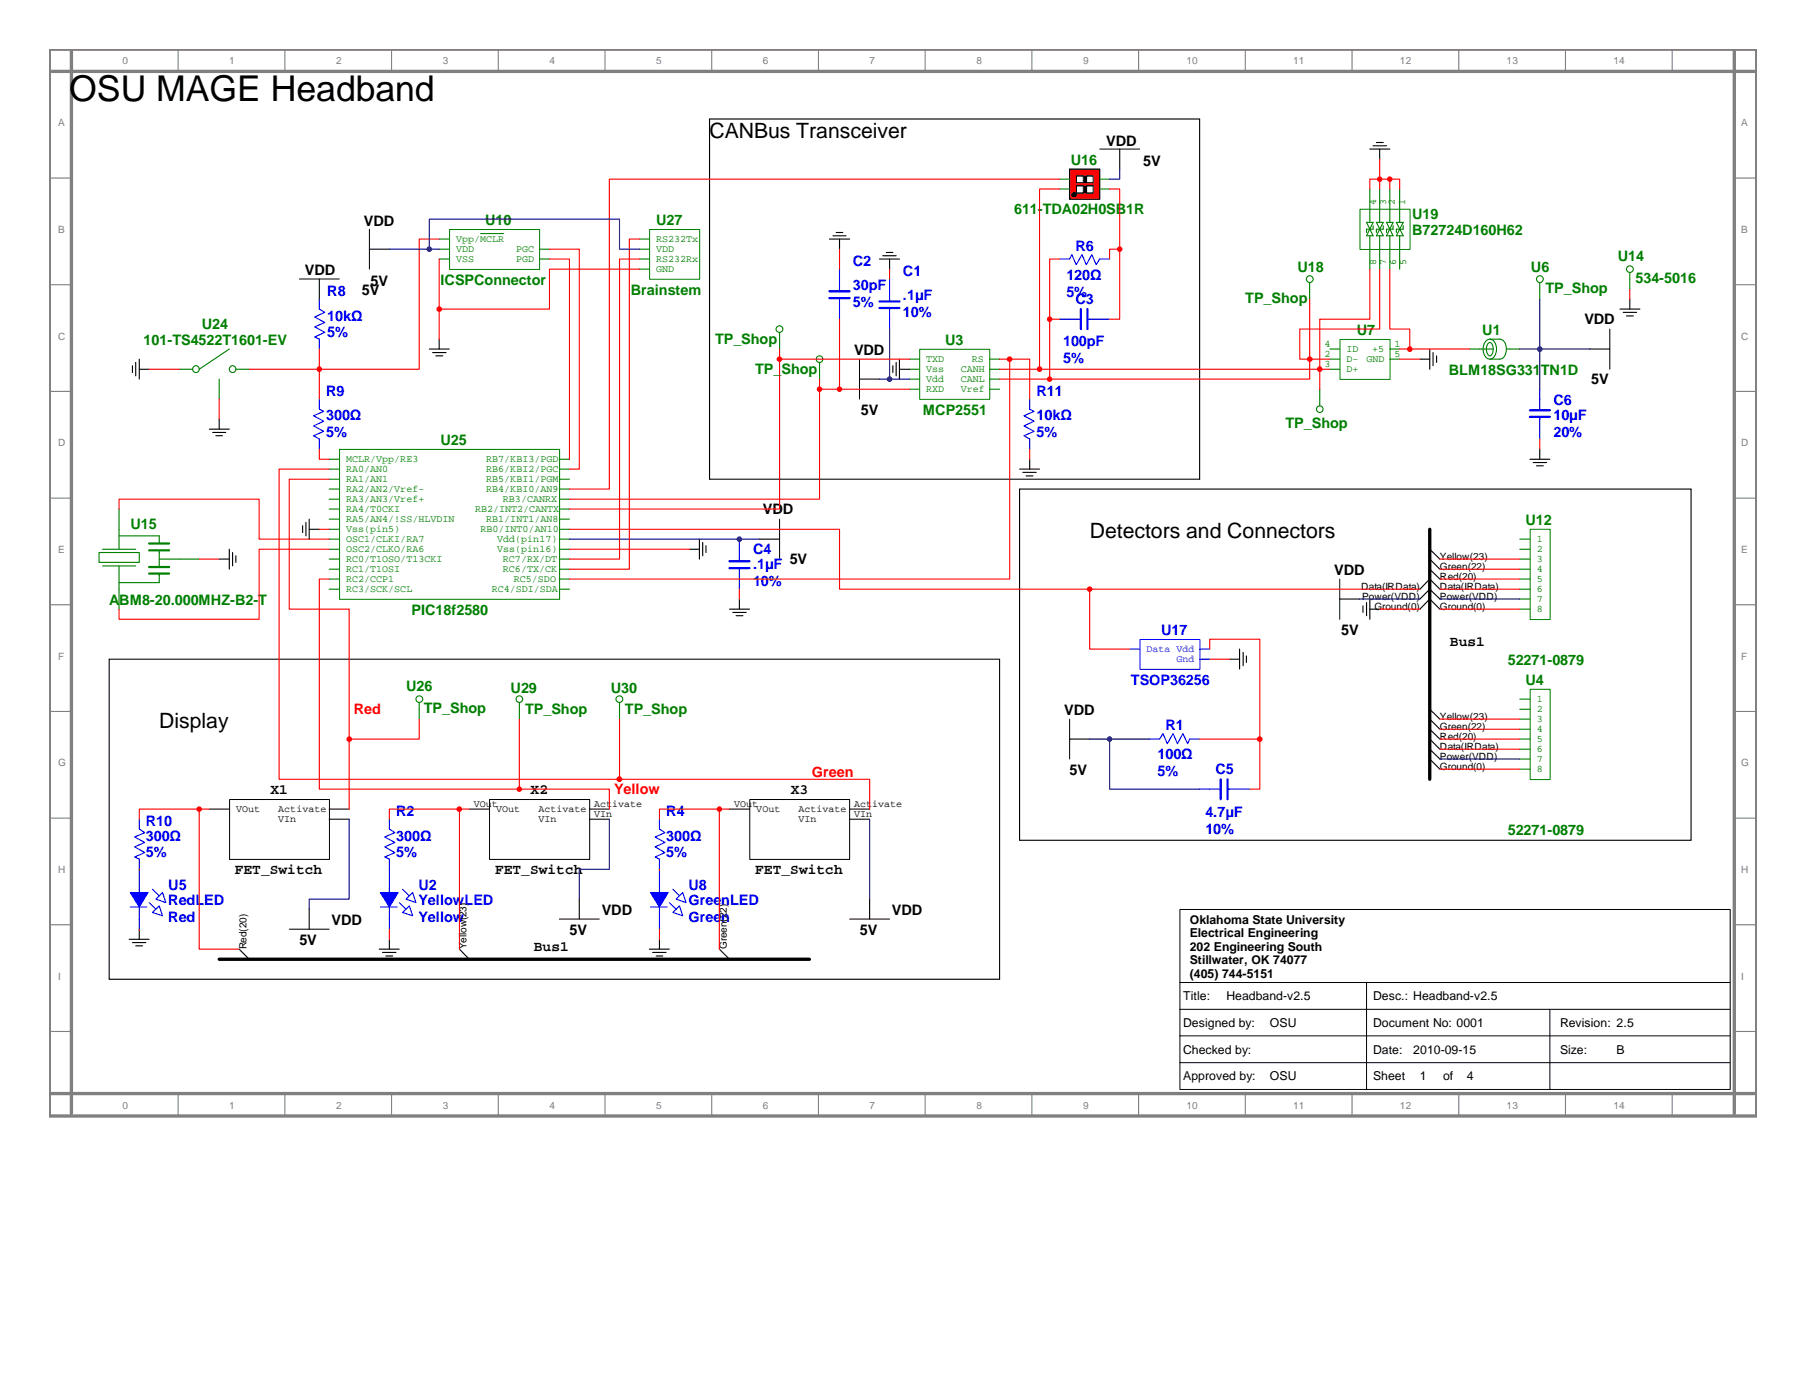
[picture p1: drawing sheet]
<svg xmlns="http://www.w3.org/2000/svg" width="279mm" height="216mm" viewBox="0 0 279 216" stroke-linecap="round" stroke-linejoin="round" font-family="sans-serif">
<path d="M7.6 7.6h264.2v165.1h-264.2zM7.6 11h263.8M11 7.6v164.7M268.3 7.6v164.7M7.6 169.2h263.8" fill="none" stroke="#808080" stroke-width=".52"/>
<g fill="none" stroke="#808080" stroke-width=".17">
<path d="M27.6 7.6v3.4M44.1 7.6v3.4M60.6 7.6v3.4M77.1 7.6v3.4M93.6 7.6v3.4M110.1 7.6v3.4M126.6 7.6v3.4M143.1 7.6v3.4M159.6 7.6v3.4M176.1 7.6v3.4M192.7 7.6v3.4M209.2 7.6v3.4"/>
<path d="M225.7 7.6v3.4M242.2 7.6v3.4M258.7 7.6v3.4M7.6 27.6h3.4M268.3 27.6h3.5M7.6 44.1h3.4M268.3 44.1h3.5M7.6 60.6h3.4M7.6 77.1h3.4M268.3 60.6h3.5M268.3 77.1h3.5M7.6 93.6h3.4"/>
<path d="M268.3 93.6h3.5M7.6 110.1h3.4M268.3 110.1h3.5M7.6 126.6h3.4M268.3 126.6h3.5M7.6 143.1h3.4M7.6 159.6h3.4M268.3 143.1h3.5M268.3 159.6h3.5M27.6 169.2v3.5M44.1 169.2v3.5M60.6 169.2v3.5"/>
<path d="M77.1 169.2v3.5M93.6 169.2v3.5M110.1 169.2v3.5M126.6 169.2v3.5M143.1 169.2v3.5M159.6 169.2v3.5M176.1 169.2v3.5M192.7 169.2v3.5M209.2 169.2v3.5M225.7 169.2v3.5M242.2 169.2v3.5M258.7 169.2v3.5"/>
</g>
<path d="M21.5 126.8v1.5l.9 .6-1.6 .6 1.6 .9-1.6 .7 1.6 .9-1.6 .6 .7 .4v1.5" fill="none" stroke="#00f" stroke-width=".17"/>
<path d="M20.2 138.1h2.7l-1.4 2.3z" fill="#00f"/>
<path d="M20.2 138.1h2.7l-1.4 2.3zM21.5 134.5v3.6M23.1 139.7l1 1M23.6 137.6l1 1M24.1 139.1l1-1 .6 1.6zM60.2 126.8v1.5l.9 .6-1.6 .6 1.6 .9-1.6 .7 1.6 .9-1.6 .6 .7 .4v1.5M20.2 140.4h2.5M21.5 140.2v3.6M23.6 141.2l1-1 .5 1.5z" fill="none" stroke="#00f" stroke-width=".17"/>
<path d="M207.3 52.5h7.8v6.2h-7.8z" fill="none" stroke="#008000" stroke-width=".15"/>
<g fill="none" stroke="#008000" stroke-width=".17">
<path d="M205.7 54h1.6M205.7 55.6h1.6M205.7 57.1h1.6M215 54h1.5M215 55.6h1.5M238.2 43.7v2.6M252.1 42.2v2.5M18.4 78.8v6.2M15.3 85.5h6.2v1.5h-6.2zM15.9 87.6h5.1M15.9 85h5.1M18.4 87.6v6.7"/>
<path d="M18.4 82.9h6.2v1.2M24.6 85.2v2.4M24.6 88.8v1.4h-6.2M24.6 86.5h6.2"/>
<circle cx="238.2" cy="43.2" r=".53"/>
<circle cx="252.2" cy="41.7" r=".52"/>
</g>
<path d="M23.1 85.2h3.1M23.1 84.1h3.1M23.1 88.8h3.1M23.1 87.8h3.1" fill="none" stroke="#008000" stroke-width=".34"/>
<path d="M21.5 134.5h.1" fill="none" stroke="#f00" stroke-width=".17"/>
<path d="M35.5 123.7h15.5v9.3h-15.5z" fill="none" stroke="#000" stroke-width=".15"/>
<path d="M32.4 125.2h3.1M50.9 125.2h3.1M50.9 126.8h3.1" fill="none" stroke="#000" stroke-width=".17"/>
<path d="M58.8 138.1h2.8l-1.4 2.3z" fill="#00f"/>
<path d="M58.8 138.1h2.8l-1.4 2.3zM60.2 134.5v3.6M61.8 139.7l1 1M62.3 137.6l1 1M62.8 139.1l1-1 .5 1.6zM102 126.8v1.5l.9 .6-1.6 .6 1.6 .9-1.6 .7 1.6 .9-1.6 .6 .7 .4v1.5M58.8 140.4h2.6M60.2 140.2v3.6M62.3 141.2l1-1 .5 1.5z" fill="none" stroke="#00f" stroke-width=".17"/>
<path d="M75.7 123.7h15.5v9.3h-15.5z" fill="none" stroke="#000" stroke-width=".15"/>
<path d="M72.6 125.2h3.1M91.2 125.2h3.1M91.2 126.8h3.1" fill="none" stroke="#000" stroke-width=".17"/>
<path d="M100.6 138.1h2.8l-1.4 2.3z" fill="#00f"/>
<path d="M100.6 138.1h2.8l-1.4 2.3zM102 134.5v3.6M103.5 139.7l1.1 1M104.1 137.6l1 1M104.6 139.1l1-1 .5 1.6zM100.6 140.4h2.6M102 140.2v3.6M104.1 141.2l1-1 .5 1.5z" fill="none" stroke="#00f" stroke-width=".17"/>
<path d="M57.1 35.5v6.2M249 50.9v6.2M207.3 89.6v6.2M116 123.7h15.4v9.3h-15.4z" fill="none" stroke="#000" stroke-width=".15"/>
<g fill="none" stroke="#000" stroke-width=".17">
<path d="M57.1 38.6h3.1M66.4 54h3.1M66.9 54.6h2.1M67.4 55.1h1.1M67.9 52.5v1.5M219.7 55.6h1.5M221.2 54v3.1M221.7 54.6v2M222.2 55.1v1M246 54h3M250.6 47.8h3.1M251.1 48.3h2.1"/>
<path d="M251.6 48.9h1.1M252.1 46.3v1.5M33.9 86.5h1.6M35.5 85v3.1M36 85.5v2.1M36.5 86v1M207.3 92.7h3.1M210.9 93.8v1M211.4 93.3v2M211.9 92.7v3.1M211.9 94.3h1.5M190.2 102h1.6"/>
<path d="M191.8 100.5v3M192.3 101v2M192.8 101.5v1M112.9 125.2h3.1M131.4 125.2h3.1M131.4 126.8h3.1M20 145.4h3.1M20.5 145.9h2.1M21 146.4h1.1M21.5 143.8v1.6M58.7 146.9h3.1M59.2 147.4h2.1"/>
<path d="M59.7 148h1M60.2 145.4v1.5M100.5 146.9h3M101 147.4h2M101.5 148h1M102 145.4v1.5"/>
</g>
<path d="M216.5 55.6h3.2M252.1 44.7v1.6M30.8 86.5h3.1M102 134.5h.1M21.5 143.8h.1M60.2 143.8v1.6M102 143.8v1.6" fill="none" stroke="#f00" stroke-width=".17"/>
<path d="M236.7 81.9h3.1v14h-3.1zM236.7 106.7h3.1v13.9h-3.1z" fill="none" stroke="#008000" stroke-width=".15"/>
<g fill="none" stroke="#008000" stroke-width=".17">
<path d="M202.6 43.7v2.6M227.4 54h3.6M229.9 52.8a.94 .94 0 0 1 1-.2 .94 .94 0 0 1 .6 .9 1.56 1.56 0 0 1-1 2.1 1.54 1.54 0 0 1-1-2.1zM230.3 53.1l.2-.1a1.31 1.31 0 0 1 0 2.1 1.3 1.3 0 0 1-.2-2zM230.5 52.5h1.5a1.52 1.52 0 0 1 1 2 1.13 1.13 0 0 1-1 1.1h-1.5M233 54h2.1M235.1 83.4h1.6M235.1 85h1.6M235.1 86.5h1.6M235.1 88.1h1.6M235.1 89.6h1.6M235.1 91.2h1.6"/>
<path d="M235.1 92.7h1.6M235.1 94.3h1.6M235.1 108.2h1.6M235.1 109.8h1.6M235.1 111.3h1.6M235.1 112.9h1.6M235.1 114.4h1.6M235.1 116h1.6M235.1 117.5h1.6M235.1 119h1.6"/>
<circle cx="202.6" cy="43.2" r=".53"/>
</g>
<circle cx="238.2" cy="54" r=".35" fill="#000080"/>
<g fill="none" stroke="#000080" stroke-width=".17">
<path d="M235.1 54h10.9M238.2 46.3v7.7M210.4 92.7h9.3"/>
<circle cx="238.2" cy="54" r=".35"/>
</g>
<path d="M165.5 111.3v6.2" fill="none" stroke="#000" stroke-width=".15"/>
<path d="M219.7 91.2l1.5-1.6 1.6 1.6M219.7 92.7l1.5-1.5 1.6 1.5M219.7 94.3l1.5-1.6 1.6 1.6M221.2 88.1l1.6 1.5M221.2 86.5l1.6 1.6M221.2 85l1.6 1.5M165.5 114.4h3.1M37 146.9l1.6 1.6" fill="none" stroke="#000" stroke-width=".17"/>
<path d="M221.2 81.9v38.7M33.9 148.5h91.3" fill="none" stroke="#000" stroke-width=".52"/>
<path d="M213.4 94.3h6.3" fill="none" stroke="#f00" stroke-width=".17"/>
<circle cx="30.8" cy="125.2" r=".34" fill="#f00"/>
<g fill="none" stroke="#f00" stroke-width=".17">
<path d="M30.8 125.2v21.7h6.2M30.8 125.2h-9.3v1.6M30.8 125.2h1.6"/>
<circle cx="30.8" cy="125.2" r=".34"/>
</g>
<path d="M71.1 146.9l1.5 1.6" fill="none" stroke="#000" stroke-width=".17"/>
<circle cx="71.1" cy="125.2" r=".35" fill="#f00"/>
<g fill="none" stroke="#f00" stroke-width=".17">
<path d="M71.1 125.2h-10.9v1.6M71.1 125.2h1.5M71.1 125.2v21.7"/>
<circle cx="71.1" cy="125.2" r=".35"/>
</g>
<path d="M111.3 146.9l1.6 1.6" fill="none" stroke="#000" stroke-width=".17"/>
<circle cx="111.3" cy="125.2" r=".34" fill="#f00"/>
<g fill="none" stroke="#f00" stroke-width=".17">
<path d="M18.4 78.8v-1.5h21.7v6.1h10.8M49.4 81.9h1.5M50.9 85h-10.8v10.8h-21.7v-1.5M88.1 85h18.6M114.4 91.2v1.5M111.3 125.2h-9.3v1.6M111.3 125.2h1.6M111.3 125.2v21.7"/>
<circle cx="111.3" cy="125.2" r=".34"/>
</g>
<path d="M46.3 43.2h6.2M133 55.6v6.2M120.6 80.3v6.2M182.5 152.1h85.1M182.5 156.2h85.1M182.5 140.8h85.2v27.8h-85.2zM211.4 152.1v16.5M239.8 156.2v12.4M182.5 160.3h85.1M182.5 164.5h85.1" fill="none" stroke="#000" stroke-width=".15"/>
<g fill="none" stroke="#000" stroke-width=".17">
<path d="M128.3 37h3.1M128.9 36.5h2M129.4 36h1M129.9 37v1.6M136.6 39.6h2M137.1 39.1h1M211.9 23.1h3.1M212.4 22.6h2.1M212.9 22.1h1.1M213.4 23.1v1.5M49.4 43.2v3.1M133 58.7h3.1"/>
<path d="M136.1 40.1h3M137.6 40.1v1.6M138.1 56.6v1.1M138.6 56.1v2.1M139.1 55.6v3.1M139.1 57.1h1.6M157.7 75.7h103.9v54.3h-103.9zM157.7 72.6h3.1M158.2 73.1h2.1M158.7 73.7h1.1M159.3 71.1v1.5M236.7 71.1h3.1"/>
<path d="M237.2 71.6h2.1M237.7 72.1h1.1M238.2 69.5v1.6M46.8 81.4v1M47.3 80.9v2M47.8 80.3v3.1M47.8 81.9h1.6M106.7 85h1.5M108.2 83.4v3.1M108.7 83.9v2.1M109.2 84.5v1M112.9 94.3h3.1"/>
<path d="M113.4 94.8h2M113.9 95.3h1M114.4 92.7v1.6M117.5 83.4h3.1M221.2 109.8l1.6 1.5M221.2 111.3l1.6 1.6M221.2 112.9l1.6 1.5M221.2 114.4l1.6 1.6M221.2 116l1.6 1.5M221.2 117.5l1.6 1.5"/>
</g>
<path d="M49.4 46.3v1.5l.8 .5-1.5 .8 1.5 .8-1.5 .7 1.5 .8-1.5 .8 .7 .3v1.5M163.9 40.1h1.6l.3-.7 .7 1.6 .9-1.6 .7 1.6 .8-1.6 .7 1.6 .5-.9h1.6M49.4 61.8v1.5l.7 .4-1.6 .6 1.6 .9-1.6 .7 1.6 .9-1.6 .6 .9 .5v1.6M238.2 60.2v3.3M238.2 64.5v3.4M114.4 83.4v3.5M114.4 87.9v3.3M177.8 114.4h1.6l.5-.9 .7 1.6 .9-1.6 .7 1.6 .8-1.6 .7 1.6 .4-.7h1.5M185.6 122.1h3.2M189.9 122.1h3.4" fill="none" stroke="#00f" stroke-width=".17"/>
<path d="M236.7 64.5h3.1M236.7 63.5h3.1M112.9 86.9h3.1M112.9 87.9h3.1M188.8 120.6v3.1M189.9 120.6v3.1" fill="none" stroke="#00f" stroke-width=".34"/>
<g fill="none" stroke="#008000" stroke-width=".17">
<path d="M211.4 34.4h1l-1 2.1h1zM211.9 29.3v5.1M211.9 36.5v5.2M212.4 34.9v.6h-1v.5M212.9 34.4h1.1l-1.1 2.1h1.1zM213.4 29.3v5.1M213.4 36.5v5.2M214 34.9v.6h-1.1v.5M214.5 34.4h1l-1 2.1h1zM215 29.3v5.1M215 36.5v5.2M215.5 34.9v.6h-1v.5"/>
<path d="M216 34.4h1.1l-1.1 2.1h1.1zM216.5 29.3v5.1M216.5 36.5v5.2M217.1 34.9v.6h-1.1v.5M140.7 55.6h1.5M140.7 57.1h1.5M140.7 58.7h1.5M153.1 55.6h1.5M153.1 57.1h1.5M153.1 58.7h1.5M50.9 71.1h1.6M50.9 72.6h1.6"/>
<path d="M50.9 74.2h1.6M50.9 75.7h1.6M50.9 77.3h1.6M50.9 78.8h1.6M86.5 71.1h1.6M86.5 72.6h1.6M86.5 74.2h1.6M86.5 75.7h1.6M86.5 77.3h1.6M86.5 78.8h1.6M140.7 60.2h1.5M153.1 60.2h1.5"/>
<path d="M204.2 60.2v2.6M50.9 80.3h1.6M50.9 81.9h1.6M50.9 83.4h1.6M50.9 85h1.6M50.9 86.5h1.6M50.9 88.1h1.6M50.9 89.6h1.6M50.9 91.2h1.6M86.5 80.3h1.6M86.5 81.9h1.6M86.5 83.4h1.6"/>
<path d="M86.5 85h1.6M86.5 86.5h1.6M86.5 88.1h1.6M86.5 89.6h1.6M86.5 91.2h1.6M64.9 108.7v2.6M80.3 108.7v2.6M95.8 108.7v2.6"/>
<circle cx="204.2" cy="63.3" r=".51"/>
<circle cx="64.9" cy="108.2" r=".52"/>
<circle cx="80.3" cy="108.2" r=".51"/>
<circle cx="95.8" cy="108.2" r=".52"/>
</g>
<path d="M210.4 32.4h7.7v6.2h-7.7zM142.3 54.1h10.8v7.7h-10.8zM52.5 69.6h34.1v23.2h-34.1z" fill="none" stroke="#008000" stroke-width=".15"/>
<path d="M49.4 46.3h.1" fill="none" stroke="#000080" stroke-width=".17"/>
<path d="M165.5 26.2h4.6v4.6h-4.6z" fill-rule="evenodd" fill="#f00"/>
<path d="M165.5 26.2h4.6v4.6h-4.6z" fill="none" stroke="#000" stroke-width=".17"/>
<path d="M166.6 28.8h2.5v1h-2.5z" fill="#000"/>
<path d="M166.5 28.8h2.6v1h-2.6z" fill="none" stroke="#000" stroke-width=".15"/>
<path d="M166.6 28.8h1v1h-1z" fill="#fff"/>
<path d="M166.5 28.8h1.1v1h-1.1z" fill="none" stroke="#000" stroke-width=".15"/>
<path d="M168.1 28.8h1v1h-1z" fill="#fff"/>
<path d="M166.5 27.3h2.6v1h-2.6zM168.1 28.8h1v1h-1z" fill="none" stroke="#000" stroke-width=".15"/>
<path d="M166.6 27.3h2.5v1h-2.5z" fill="#000"/>
<path d="M166.6 27.3h1v1h-1z" fill="#fff"/>
<path d="M166.5 27.3h1.1v1h-1.1z" fill="none" stroke="#000" stroke-width=".15"/>
<path d="M168.1 27.3h1v1h-1z" fill="#fff"/>
<g fill="none" stroke="#000" stroke-width=".15">
<path d="M168.1 27.3h1v1h-1z"/>
<circle cx="166.2" cy="30.1" r=".34"/>
</g>
<circle cx="166.2" cy="30.1" r=".34" fill="#000"/>
<path d="M163.9 29.3h1.6M163.9 27.7h1.6M170.1 29.3h1.6M170.1 27.7h1.6" fill="none" stroke="#008000" stroke-width=".17"/>
<path d="M129.9 41.7v3.4M129.9 46.1v3.3M137.6 43.2v3.5M137.6 47.7v3.2" fill="none" stroke="#00f" stroke-width=".17"/>
<path d="M128.3 45.1h3.1M128.3 46.1h3.1M136.1 46.7h3M136.1 47.7h3" fill="none" stroke="#00f" stroke-width=".34"/>
<circle cx="137.6" cy="58.7" r=".34" fill="#000080"/>
<circle cx="137.6" cy="58.7" r=".34" fill="none" stroke="#000080" stroke-width=".17"/>
<circle cx="129.9" cy="60.2" r=".34" fill="#f00"/>
<g fill="none" stroke="#f00" stroke-width=".17">
<path d="M129.9 38.6v3.1M129.9 49.4v10.8h10.8M137.6 41.7v1.5M159.3 69.5v1.6"/>
<circle cx="129.9" cy="60.2" r=".34"/>
</g>
<path d="M163.9 49.4h3.3M168.2 49.4h3.5M159.3 61.8v1.5l.7 .4-1.6 .6 1.6 .9-1.6 .7 1.6 .9-1.6 .6 .9 .5v1.6" fill="none" stroke="#00f" stroke-width=".17"/>
<path d="M167.2 47.8v3.1M168.2 47.8v3.1" fill="none" stroke="#00f" stroke-width=".34"/>
<path d="M109.8 18.4h75.8v55.8h-75.8zM173.2 23.1v3.1M16.9 102h137.7v49.6h-137.7z" fill="none" stroke="#000" stroke-width=".17"/>
<g fill="none" stroke="#008000" stroke-width=".17">
<path d="M120.6 51.4v2.6M126.8 56.1v2.6"/>
<circle cx="120.6" cy="50.9" r=".51"/>
<circle cx="126.8" cy="55.6" r=".51"/>
</g>
<path d="M136.1 58.7h4.6M137.6 50.9v7.8" fill="none" stroke="#000080" stroke-width=".17"/>
<path d="M170.1 23.1h6.2" fill="none" stroke="#000" stroke-width=".15"/>
<circle cx="120.6" cy="55.6" r=".34" fill="#f00"/>
<g fill="none" stroke="#f00" stroke-width=".17">
<path d="M120.6 55.6v23.2h-32.5M120.6 55.6h20.1M120.6 54v1.6"/>
<circle cx="120.6" cy="55.6" r=".34"/>
</g>
<circle cx="126.8" cy="60.2" r=".34" fill="#f00"/>
<g fill="none" stroke="#f00" stroke-width=".17">
<path d="M126.8 58.7v1.5M126.8 60.2v17.1h-38.7M126.8 60.2h3.1"/>
<circle cx="126.8" cy="60.2" r=".34"/>
</g>
<circle cx="215" cy="27.7" r=".34" fill="#f00"/>
<g fill="none" stroke="#f00" stroke-width=".17">
<path d="M215 29.3v-1.6h1.5v1.6"/>
<circle cx="215" cy="27.7" r=".34"/>
</g>
<circle cx="213.4" cy="27.7" r=".34" fill="#f00"/>
<g fill="none" stroke="#f00" stroke-width=".17">
<path d="M213.4 24.6v4.7M215 27.7h-3.1v1.6"/>
<circle cx="213.4" cy="27.7" r=".34"/>
</g>
<circle cx="204.2" cy="57.1" r=".35" fill="#f00"/>
<g fill="none" stroke="#f00" stroke-width=".17">
<path d="M204.2 57.1h1.5"/>
<circle cx="204.2" cy="57.1" r=".35"/>
</g>
<circle cx="202.6" cy="55.6" r=".35" fill="#f00"/>
<g fill="none" stroke="#f00" stroke-width=".17">
<path d="M202.6 55.6h3.1M204.2 57.1v3.1M238.2 67.9v1.6M187.2 102h3"/>
<circle cx="202.6" cy="55.6" r=".35"/>
</g>
<path d="M238.2 54v6.2" fill="none" stroke="#000080" stroke-width=".17"/>
<path d="M176.4 99h9.2v4.6h-9.2z" fill="none" stroke="#00f" stroke-width=".15"/>
<path d="M174.8 100.5h1.5M185.6 102h1.6M185.6 100.5h1.6" fill="none" stroke="#00f" stroke-width=".17"/>
<circle cx="168.6" cy="91.2" r=".34" fill="#f00"/>
<g fill="none" stroke="#f00" stroke-width=".17">
<path d="M88.1 81.9h41.8v9.3h89.8"/>
<circle cx="168.6" cy="91.2" r=".34"/>
</g>
<circle cx="218.1" cy="54" r=".35" fill="#f00"/>
<g fill="none" stroke="#f00" stroke-width=".17">
<path d="M215 41.7v9.2h3.1v3.1M216.5 54h10.9"/>
<circle cx="218.1" cy="54" r=".35"/>
</g>
<circle cx="173.2" cy="38.6" r=".34" fill="#f00"/>
<g fill="none" stroke="#f00" stroke-width=".17">
<path d="M171.7 29.3h1.5v9.3h-1.5v1.5"/>
<circle cx="173.2" cy="38.6" r=".34"/>
</g>
<circle cx="156.2" cy="55.6" r=".34" fill="#f00"/>
<g fill="none" stroke="#f00" stroke-width=".17">
<path d="M173.2 38.6v10.8h-1.5M154.6 55.6h1.6M156.2 55.6h3.1v6.2M156.2 55.6v34h-68.1"/>
<circle cx="156.2" cy="55.6" r=".34"/>
</g>
<path d="M173.2 26.2v1.5h-1.5" fill="none" stroke="#000080" stroke-width=".17"/>
<circle cx="162.4" cy="49.4" r=".34" fill="#f00"/>
<g fill="none" stroke="#f00" stroke-width=".17">
<path d="M163.9 40.1h-1.5v9.3h1.5"/>
<circle cx="162.4" cy="49.4" r=".34"/>
</g>
<circle cx="162.4" cy="58.7" r=".34" fill="#f00"/>
<g fill="none" stroke="#f00" stroke-width=".17">
<path d="M154.6 58.7h7.8M162.4 49.4v9.3M202.6 55.6v3.1h-40.2"/>
<circle cx="162.4" cy="58.7" r=".34"/>
</g>
<circle cx="160.8" cy="57.1" r=".35" fill="#f00"/>
<g fill="none" stroke="#f00" stroke-width=".17">
<path d="M163.9 29.3h-3.1v27.8M154.6 57.1h49.6"/>
<circle cx="160.8" cy="57.1" r=".35"/>
</g>
<circle cx="114.4" cy="83.4" r=".34" fill="#000080"/>
<g fill="none" stroke="#000080" stroke-width=".17">
<path d="M88.1 83.4h29.4M114.4 83.4h.1"/>
<circle cx="114.4" cy="83.4" r=".34"/>
</g>
<path d="M163.9 27.7h-69.6v48h-6.2M49.4 69.5v1.6h1.5" fill="none" stroke="#f00" stroke-width=".17"/>
<g fill="none" stroke="#008000" stroke-width=".17">
<path d="M27.7 57.1h2.1M33.9 58.7v3.1M35.5 54l-4.7 3.1M36.5 57.1h2.1"/>
<circle cx="30.3" cy="57.1" r=".52"/>
<circle cx="36" cy="57.1" r=".52"/>
</g>
<circle cx="49.4" cy="57.1" r=".35" fill="#f00"/>
<g fill="none" stroke="#f00" stroke-width=".17">
<path d="M23.1 57.1h4.6M38.6 57.1h10.8M49.4 54v7.8M211.9 41.7v7.7h-7.7v7.7M213.4 41.7v9.2h-12.3v4.7h1.5v-9.3M33.9 61.8v3.1M222.8 89.6h12.3M222.8 88.1h12.3M222.8 86.5h12.3M222.8 91.2h12.3M222.8 94.3h12.3M222.8 116h12.3"/>
<path d="M222.8 119h12.3M222.8 114.4h12.3M222.8 112.9h12.3M222.8 111.3h12.3"/>
<circle cx="49.4" cy="57.1" r=".35"/>
</g>
<path d="M20.5 56.6v1.1M21 56.1v2.1M21.5 55.6v3.1M21.5 57.1h1.6M32.4 66.4h3.1M32.9 66.9h2M33.4 67.4h1M33.9 64.9v1.5M89.6 139.1v3.1M134.5 139.1v3.1M47.8 140.7v3.1" fill="none" stroke="#000" stroke-width=".17"/>
<path d="M44.7 143.8h6.2M86.5 142.2h6.2M131.4 142.2h6.2" fill="none" stroke="#000" stroke-width=".15"/>
<path d="M222.8 92.7h12.3M222.8 117.5h12.3M54 126.8v12.3h-6.2v1.6M94.3 126.8v7.7h-4.7v4.6M134.5 126.8v12.3" fill="none" stroke="#000080" stroke-width=".17"/>
<circle cx="54" cy="114.4" r=".35" fill="#f00"/>
<g fill="none" stroke="#f00" stroke-width=".17">
<path d="M50.9 74.2h-6.2v20.1h9.3v20.1M54 114.4v10.8M64.9 111.3v3.1h-10.9"/>
<circle cx="54" cy="114.4" r=".35"/>
</g>
<circle cx="95.8" cy="120.6" r=".36" fill="#f00"/>
<g fill="none" stroke="#f00" stroke-width=".17">
<path d="M50.9 72.6h-7.7v48h52.6M95.8 111.3v9.3M95.8 120.6h38.7v4.6"/>
<circle cx="95.8" cy="120.6" r=".36"/>
</g>
<circle cx="80.3" cy="122.1" r=".34" fill="#f00"/>
<g fill="none" stroke="#f00" stroke-width=".17">
<path d="M50.9 89.6h-1.5v32.5h30.9M168.6 91.2v9.3h6.2M80.3 111.3v10.8M80.3 122.1h14v3.1"/>
<circle cx="80.3" cy="122.1" r=".34"/>
</g>
<circle cx="171.7" cy="114.4" r=".34" fill="#000080"/>
<g fill="none" stroke="#000080" stroke-width=".17">
<path d="M168.6 114.4h9.2M171.7 114.4v7.7h13.9"/>
<circle cx="171.7" cy="114.4" r=".34"/>
</g>
<circle cx="194.9" cy="114.4" r=".35" fill="#f00"/>
<g fill="none" stroke="#f00" stroke-width=".17">
<path d="M67.9 37h-3v20.1h-15.5M85 38.6h4.6v34h-1.5M98.9 37h-1.5v51.1h-9.3M85 40.1h3.1v31M98.9 40.1h-3.1v46.4h-7.7M185.6 114.4h9.3M187.2 100.5v-1.6h7.7v15.5M194.9 114.4v7.7h-1.6"/>
<circle cx="194.9" cy="114.4" r=".35"/>
</g>
<path d="M69.6 35.5h13.9v6.2h-13.9zM74.3 36.2h3.6M100.5 35.5h7.7v7.7h-7.7z" fill="none" stroke="#008000" stroke-width=".15"/>
<path d="M67.9 37h1.6M67.9 38.6h1.6M83.4 38.6h1.6M98.9 37h1.6M98.9 38.6h1.6M67.9 40.1h1.6M83.4 40.1h1.6M98.9 40.1h1.6M98.9 41.7h1.6" fill="none" stroke="#008000" stroke-width=".17"/>
<circle cx="66.4" cy="38.6" r=".34" fill="#000080"/>
<g fill="none" stroke="#000080" stroke-width=".17">
<path d="M60.2 38.6h7.7M66.4 38.6v-4.7h29.4v4.7h3.1"/>
<circle cx="66.4" cy="38.6" r=".34"/>
</g>
<circle cx="68" cy="47.8" r=".35" fill="#f00"/>
<g fill="none" stroke="#f00" stroke-width=".17">
<path d="M67.9 40.1v12.4M98.9 41.7h-13.9v6.1h-17.1"/>
<circle cx="68" cy="47.8" r=".35"/>
</g>
<text font-size="5.5" x="10.7" y="15.7">OSU MAGE Headband</text>
<g font-size="3.3">
<text x="109.8" y="21.4">CANBus Transceiver</text>
<text x="168.6" y="83.3">Detectors and Connectors</text>
<text x="24.6" y="112.7">Display</text>
</g>
<g font-size="2.2">
<text x="171.2" y="22.6">VDD</text>
<text x="176.9" y="25.7">5V</text>
<text x="56.3" y="35">VDD</text>
<text x="47.2" y="42.5">VDD</text>
<text x="56" y="45.6">5V</text>
<text x="57.3" y="44.3">5V</text>
<text x="245.1" y="50.1">VDD</text>
<text x="132.1" y="54.9">VDD</text>
<text x="246.2" y="59.4">5V</text>
<text x="133.2" y="64.2">5V</text>
<text x="118" y="79.5">VDD</text>
<text x="122.2" y="87.2">5V</text>
<text x="206.4" y="89">VDD</text>
<text x="207.5" y="98.3">5V</text>
<text x="224.3" y="99.9">Bus1</text>
<text x="164.6" y="110.7">VDD</text>
<text x="165.5" y="119.9">5V</text>
<text x="41.8" y="122.8">X1</text>
<text x="82.1" y="122.8">X2</text>
<text x="122.3" y="122.8">X3</text>
<text x="36.3" y="135.2">FET_Switch</text>
<text x="76.6" y="135.2">FET_Switch</text>
<text x="116.8" y="135.2">FET_Switch</text>
<text x="51.3" y="143.2">VDD</text>
<text x="93.1" y="141.6">VDD</text>
<text x="138" y="141.6">VDD</text>
<text x="46.3" y="146.3">5V</text>
<text x="82.6" y="147.2">Bus1</text>
<text x="88.1" y="144.7">5V</text>
<text x="133" y="144.7">5V</text>
</g>
<g font-size="2.2" fill="#008000">
<text x="165.7" y="25.5">U16</text>
<text x="75.1" y="34.8">U10</text>
<text x="101.5" y="34.8">U27</text>
<text x="156.9" y="33.1">611-TDA02H0SB1R</text>
<text x="218.5" y="34">U19</text>
<text x="218.5" y="36.4">B72724D160H62</text>
<text x="250.3" y="40.5">U14</text>
<text x="68.2" y="44.1">ICSPConnector</text>
<text x="97.6" y="45.6">Brainstem</text>
<text x="192.7" y="46.9">TP_Shop</text>
<text x="200.7" y="42">U18</text>
<text x="236.9" y="42">U6</text>
<text x="239.1" y="45.3">TP_Shop</text>
<text x="253" y="43.7">534-5016</text>
<text x="22.2" y="53.4">101-TS4522T1601-EV</text>
<text x="31.2" y="51">U24</text>
<text x="110.6" y="53.2">TP_Shop</text>
<text x="146.2" y="53.4">U3</text>
<text x="209.9" y="51.8">U7</text>
<text x="229.3" y="51.8">U1</text>
<text x="116.8" y="57.9">TP_Shop</text>
<text x="224.2" y="58">BLM18SG331TN1D</text>
<text x="142.8" y="64.2">MCP2551</text>
<text x="68.2" y="68.9">U25</text>
<text x="198.9" y="66.3">TP_Shop</text>
<text x="20.2" y="81.9">U15</text>
<text x="236" y="81.2">U12</text>
<text x="16.9" y="93.6">ABM8-20.000MHZ-B2-T</text>
<text x="63.7" y="95.2">PIC18f2580</text>
<text x="62.8" y="107">U26</text>
<text x="79" y="107.2">U29</text>
<text x="94.5" y="107.2">U30</text>
<text x="233.3" y="102.9">52271-0879</text>
<text x="236" y="106">U4</text>
<text x="65.6" y="110.3">TP_Shop</text>
<text x="81.2" y="110.5">TP_Shop</text>
<text x="96.7" y="110.5">TP_Shop</text>
<text x="233.3" y="129.2">52271-0879</text>
</g>
<g font-size="2.2" fill="#00f">
<text x="132" y="41.1">C2</text>
<text x="166.4" y="38.8">R6</text>
<text x="50.6" y="45.8">R8</text>
<text x="132" y="45">30pF</text>
<text x="132" y="47.5">5%</text>
<text x="139.7" y="42.7">C1</text>
<text x="139.7" y="46.5">.1µF</text>
<text x="165" y="43.4">120Ω</text>
<text x="165" y="46">5%</text>
<text x="166.4" y="47">C3</text>
<text x="50.6" y="49.6">10kΩ</text>
<text x="50.6" y="52.2">5%</text>
<text x="139.7" y="49.1">10%</text>
<text x="164.5" y="53.6">100pF</text>
<text x="164.5" y="56.1">5%</text>
<text x="50.5" y="61.3">R9</text>
<text x="50.5" y="65.1">300Ω</text>
<text x="160.4" y="61.3">R11</text>
<text x="160.4" y="65.1">10kΩ</text>
<text x="240.3" y="62.7">C6</text>
<text x="240.3" y="65.1">10µF</text>
<text x="50.5" y="67.6">5%</text>
<text x="160.4" y="67.6">5%</text>
<text x="240.3" y="67.6">20%</text>
<text x="116.5" y="85.7">C4</text>
<text x="116.5" y="88.1">.1µF</text>
<text x="116.5" y="90.7">10%</text>
<text x="179.6" y="98.3">U17</text>
<text x="175" y="106">TSOP36256</text>
<text x="180.3" y="112.9">R1</text>
<text x="179.1" y="117.5">100Ω</text>
<text x="188" y="119.8">C5</text>
<text x="179.1" y="120.1">5%</text>
<text x="22.6" y="127.8">R10</text>
<text x="22.6" y="130.1">300Ω</text>
<text x="61.3" y="126.3">R2</text>
<text x="61.3" y="130.1">300Ω</text>
<text x="103.1" y="126.3">R4</text>
<text x="103.1" y="130.1">300Ω</text>
<text x="186.5" y="126.4">4.7µF</text>
<text x="186.5" y="129">10%</text>
<text x="22.6" y="132.7">5%</text>
<text x="26" y="137.7">U5</text>
<text x="61.3" y="132.7">5%</text>
<text x="64.7" y="137.7">U2</text>
<text x="103.1" y="132.7">5%</text>
<text x="106.5" y="137.7">U8</text>
<text x="26" y="140">RedLED</text>
<text x="26" y="142.6">Red</text>
<text x="64.7" y="140">YellowLED</text>
<text x="64.7" y="142.6">Yellow</text>
<text x="106.5" y="140">GreenLED</text>
<text x="106.5" y="142.6">Green</text>
</g>
<g font-size="2.2" fill="#f00">
<text x="54.7" y="110.5">Red</text>
<text x="95" y="122.9">Yellow</text>
<text x="125.6" y="120.3">Green</text>
</g>
<g font-size="1.9">
<text x="184.1" y="143">Oklahoma State University</text>
<text x="184.1" y="147.2">202 Engineering South</text>
<text x="184.1" y="149.2">Stillwater, OK 74077</text>
<text x="184.1" y="145.1">Electrical Engineering</text>
<text x="183" y="154.8">Title:</text>
<text x="184.1" y="151.3">(405) 744-5151</text>
<text x="189.7" y="154.8">Headband-v2.5</text>
<text x="212.4" y="154.8">Desc.: Headband-v2.5</text>
<text x="183" y="158.9">Designed by:</text>
<text x="196.5" y="158.9">OSU</text>
<text x="212.4" y="158.9">Document No: 0001</text>
<text x="241.3" y="158.9">Revision: 2.5</text>
<text x="183" y="163.1">Checked by:</text>
<text x="183" y="167.2">Approved by:</text>
<text x="196.5" y="167.2">OSU</text>
<text x="212.4" y="163.1">Date:</text>
<text x="212.4" y="167.2">Sheet</text>
<text x="218.7" y="163.1">2010-09-15</text>
<text x="219.7" y="167.2">1</text>
<text x="223.3" y="167.2">of</text>
<text x="226.9" y="167.2">4</text>
<text x="241.3" y="163.1">Size:</text>
<text x="250.1" y="163.1">B</text>
</g>
<g font-size="1.5" fill="#808080">
<text x="19" y="9.9">0</text>
<text x="35.5" y="9.9">1</text>
<text x="52" y="9.9">2</text>
<text x="68.5" y="9.9">3</text>
<text x="85" y="9.9">4</text>
<text x="101.5" y="9.9">5</text>
<text x="118" y="9.9">6</text>
<text x="134.5" y="9.9">7</text>
<text x="151" y="9.9">8</text>
<text x="167.6" y="9.9">9</text>
<text x="183.6" y="9.9">10</text>
<text x="200.1" y="9.9">11</text>
<text x="216.6" y="9.9">12</text>
<text x="233.1" y="9.9">13</text>
<text x="249.6" y="9.9">14</text>
<text x="9" y="19.6">A</text>
<text x="269.4" y="19.6">A</text>
<text x="9" y="36.1">B</text>
<text x="269.4" y="36.1">B</text>
<text x="9" y="52.6">C</text>
<text x="269.4" y="52.6">C</text>
<text x="9" y="69.1">D</text>
<text x="269.4" y="69.1">D</text>
<text x="9" y="85.6">E</text>
<text x="269.4" y="85.6">E</text>
<text x="9" y="102.1">F</text>
<text x="269.4" y="102.1">F</text>
<text x="9" y="118.6">G</text>
<text x="269.4" y="118.6">G</text>
<text x="9" y="135.1">H</text>
<text x="269.4" y="135.1">H</text>
<text x="9" y="151.6">I</text>
<text x="269.4" y="151.6">I</text>
<text x="19" y="171.6">0</text>
<text x="35.5" y="171.6">1</text>
<text x="52" y="171.6">2</text>
<text x="68.5" y="171.6">3</text>
<text x="85" y="171.6">4</text>
<text x="101.5" y="171.6">5</text>
<text x="118" y="171.6">6</text>
<text x="134.5" y="171.6">7</text>
<text x="151" y="171.6">8</text>
<text x="167.6" y="171.6">9</text>
<text x="183.6" y="171.6">10</text>
<text x="200.1" y="171.6">11</text>
<text x="216.6" y="171.6">12</text>
<text x="233.1" y="171.6">13</text>
<text x="249.6" y="171.6">14</text>
</g>
<g font-size="1.5" fill="#008000">
<text x="212.9" y="31.7" transform="rotate(-90 212.9 31.7)">4</text>
<text x="214.5" y="31.7" transform="rotate(-90 214.5 31.7)">3</text>
<text x="215.8" y="31.7" transform="rotate(-90 215.8 31.7)">2</text>
<text x="217.4" y="31.7" transform="rotate(-90 217.4 31.7)">1</text>
<text x="70.6" y="37.4">Vpp/MCLR</text>
<text x="70.6" y="38.9">VDD</text>
<text x="70.6" y="40.5">VSS</text>
<text x="79.8" y="40.5">PGD</text>
<text x="79.8" y="38.9">PGC</text>
<text x="101.5" y="37.4">RS232Tx</text>
<text x="101.5" y="38.9">VDD</text>
<text x="101.5" y="40.5">RS232Rx</text>
<text x="212.9" y="41" transform="rotate(-90 212.9 41)">8</text>
<text x="214.5" y="41" transform="rotate(-90 214.5 41)">7</text>
<text x="216" y="41" transform="rotate(-90 216 41)">6</text>
<text x="217.6" y="41" transform="rotate(-90 217.6 41)">5</text>
<text x="101.5" y="42">GND</text>
<text x="204.9" y="53.7">4</text>
<text x="215.7" y="53.7">1</text>
<text x="143.3" y="56">TXD</text>
<text x="143.3" y="57.5">Vss</text>
<text x="143.3" y="59.1">Vdd</text>
<text x="148.6" y="59.1">CANL</text>
<text x="148.6" y="57.5">CANH</text>
<text x="150.4" y="56">RS</text>
<text x="204.9" y="55.3">2</text>
<text x="204.9" y="56.8">3</text>
<text x="208.3" y="56">D-</text>
<text x="208.3" y="57.5">D+</text>
<text x="208.3" y="54.4">ID</text>
<text x="211.4" y="56">GND</text>
<text x="212.3" y="54.4">+5</text>
<text x="215.7" y="55.3">5</text>
<text x="143.3" y="60.6">RXD</text>
<text x="148.6" y="60.6">Vref</text>
<text x="53.6" y="71.5">MCLR/Vpp/RE3</text>
<text x="75.2" y="71.5">RB7/KBI3/PGD</text>
<text x="53.6" y="73">RA0/AN0</text>
<text x="53.6" y="74.5">RA1/AN1</text>
<text x="53.6" y="76.1">RA2/AN2/Vref-</text>
<text x="53.6" y="77.6">RA3/AN3/Vref+</text>
<text x="75.2" y="76.1">RB4/KBI0/AN9</text>
<text x="75.2" y="74.5">RB5/KBI1/PGM</text>
<text x="75.2" y="73">RB6/KBI2/PGC</text>
<text x="77.8" y="77.6">RB3/CANRX</text>
<text x="53.6" y="79.2">RA4/T0CKI</text>
<text x="53.6" y="80.7">RA5/AN4/!SS/HLVDIN</text>
<text x="53.6" y="82.3">Vss(pin5)</text>
<text x="53.6" y="83.8">OSC1/CLKI/RA7</text>
<text x="73.5" y="79.2">RB2/INT2/CANTX</text>
<text x="74.3" y="82.3">RB0/INT0/AN10</text>
<text x="75.2" y="80.7">RB1/INT1/AN8</text>
<text x="76.9" y="83.8">Vdd(pin17)</text>
<text x="237.7" y="83.8">1</text>
<text x="53.6" y="85.4">OSC2/CLKO/RA6</text>
<text x="53.6" y="86.9">RC0/T1OSO/T13CKI</text>
<text x="53.6" y="88.5">RC1/T1OSI</text>
<text x="76.9" y="85.4">Vss(pin16)</text>
<text x="77.8" y="88.5">RC6/TX/CK</text>
<text x="77.8" y="86.9">RC7/RX/DT</text>
<text x="237.7" y="85.4">2</text>
<text x="237.7" y="86.9">3</text>
<text x="237.7" y="88.5">4</text>
<text x="53.6" y="90">RC2/CCP1</text>
<text x="53.6" y="91.6">RC3/SCK/SCL</text>
<text x="76.1" y="91.6">RC4/SDI/SDA</text>
<text x="79.5" y="90">RC5/SDO</text>
<text x="237.7" y="90">5</text>
<text x="237.7" y="91.6">6</text>
<text x="237.7" y="93.1">7</text>
<text x="237.7" y="94.7">8</text>
<text x="237.7" y="108.6">1</text>
<text x="237.7" y="110.2">2</text>
<text x="237.7" y="111.7">3</text>
<text x="237.7" y="113.2">4</text>
<text x="237.7" y="114.8">5</text>
<text x="237.7" y="116.3">6</text>
<text x="237.7" y="117.9">7</text>
<text x="237.7" y="119.4">8</text>
</g>
<g font-size="1.5">
<text x="222.8" y="89.7">Red( 20)</text>
<text x="222.8" y="88.2">Green( 22)</text>
<text x="222.8" y="86.6">Yellow( 23)</text>
<text x="210.6" y="91.3">Data( IRData)</text>
<text x="210.7" y="92.8">Power( VDD)</text>
<text x="212.6" y="94.4">Ground( 0)</text>
<text x="222.8" y="91.3">Data( IRData)</text>
<text x="222.8" y="92.8">Power( VDD)</text>
<text x="222.8" y="94.4">Ground( 0)</text>
<text x="222.8" y="111.4">Yellow( 23)</text>
<text x="222.8" y="112.9">Green( 22)</text>
<text x="222.8" y="114.5">Red( 20)</text>
<text x="222.8" y="116">Data( IRData)</text>
<text x="222.8" y="117.6">Power( VDD)</text>
<text x="222.8" y="119.1">Ground( 0)</text>
<text x="36.5" y="125.6">VOut</text>
<text x="43.1" y="125.6">Activate</text>
<text x="73.3" y="124.9">VOut</text>
<text x="76.8" y="125.6">VOut</text>
<text x="83.3" y="125.6">Activate</text>
<text x="91.9" y="124.9">Activate</text>
<text x="113.6" y="124.9">VOut</text>
<text x="117" y="125.6">VOut</text>
<text x="123.5" y="125.6">Activate</text>
<text x="132.1" y="124.9">Activate</text>
<text x="43.1" y="127.2">VIn</text>
<text x="83.3" y="127.2">VIn</text>
<text x="91.9" y="126.5">VIn</text>
<text x="123.5" y="127.2">VIn</text>
<text x="132.1" y="126.5">VIn</text>
<text x="38.1" y="146.9" transform="rotate(-90 38.1 146.9)">Red( 20)</text>
<text x="72.2" y="146.9" transform="rotate(-90 72.2 146.9)">Yellow( 23)</text>
<text x="112.4" y="146.9" transform="rotate(-90 112.4 146.9)">Green( 22)</text>
</g>
<g font-size="1.5" fill="#00f">
<text x="177.4" y="100.8">Data Vdd</text>
<text x="182" y="102.4">Gnd</text>
</g>
</svg>
